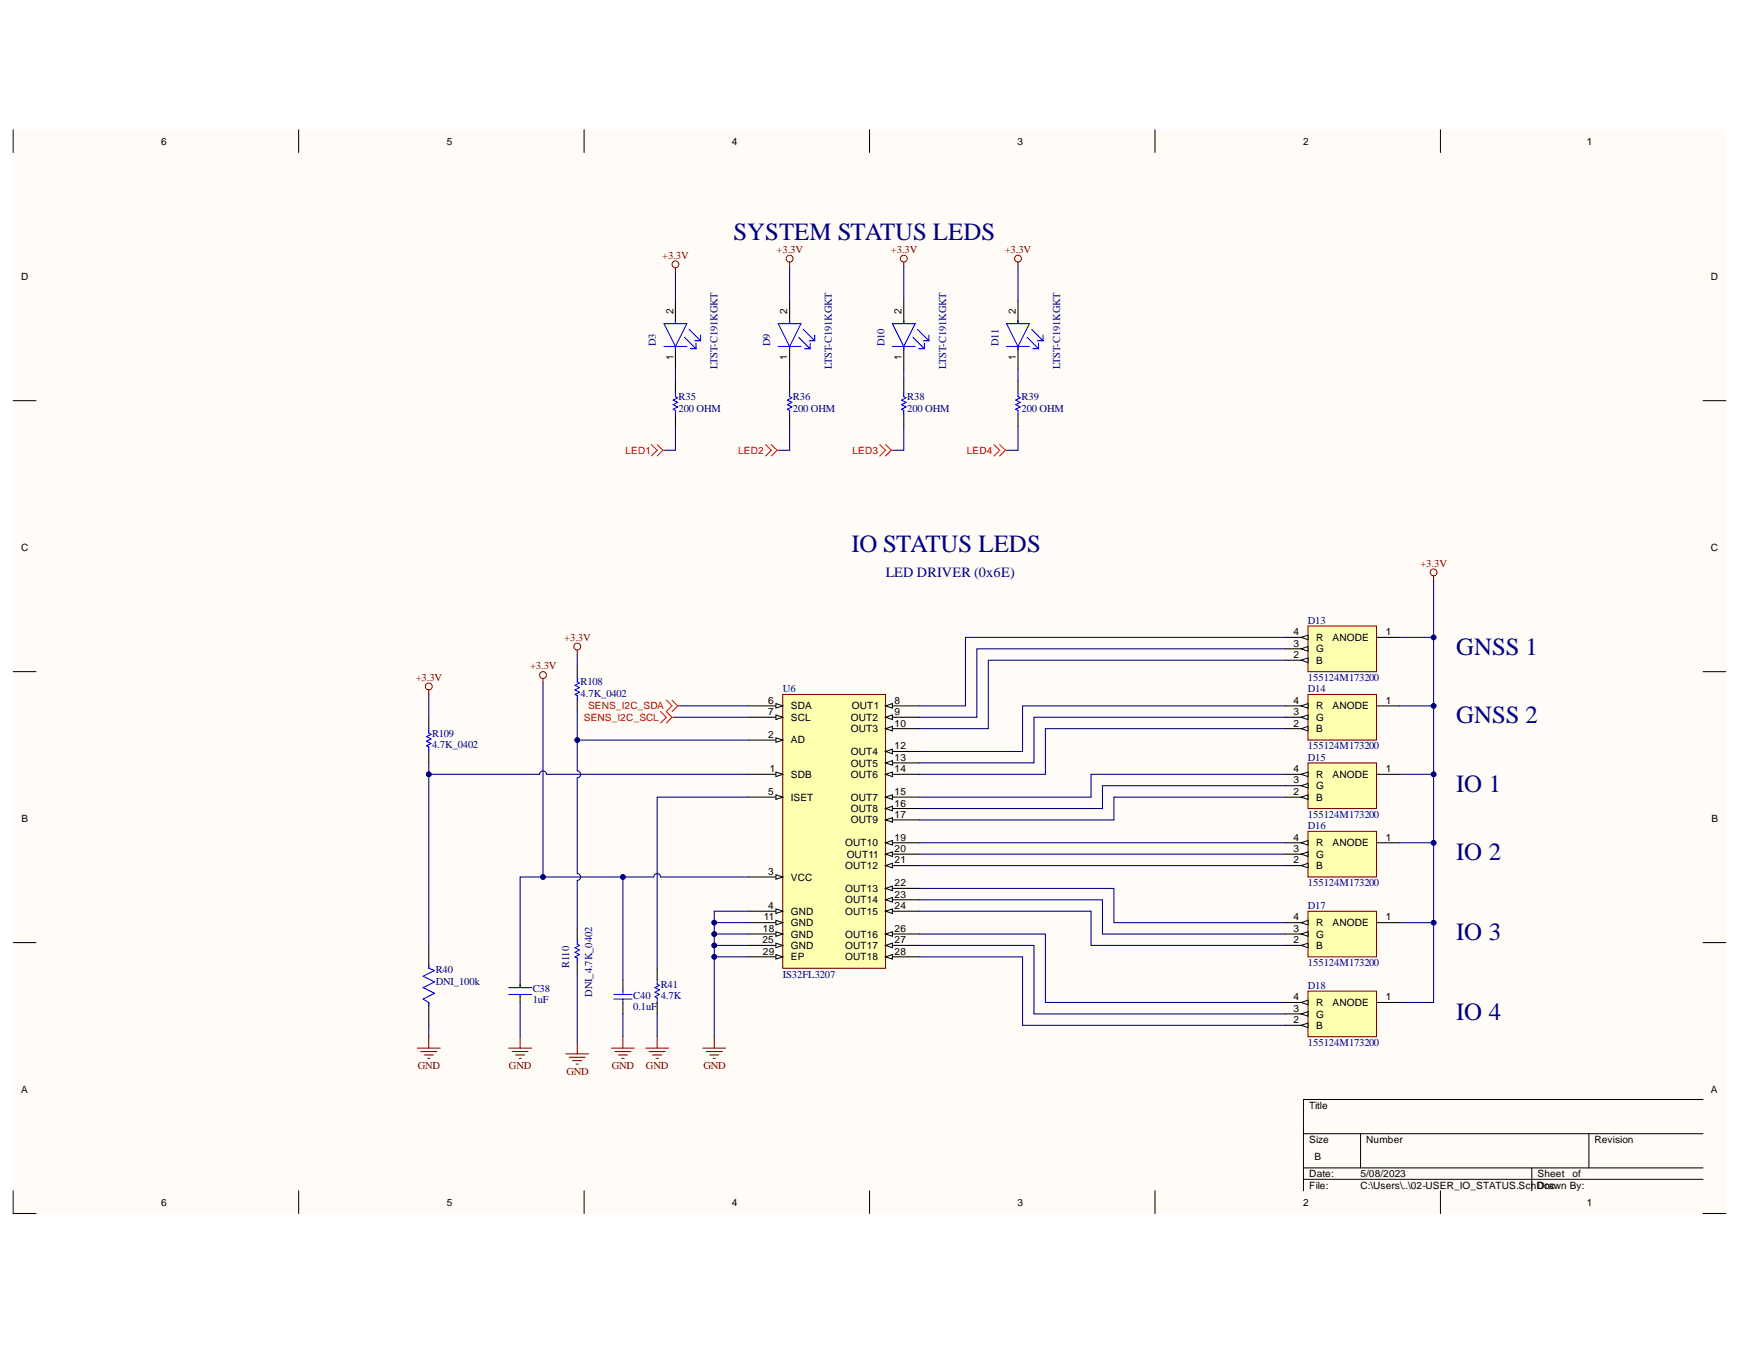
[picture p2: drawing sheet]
<svg xmlns="http://www.w3.org/2000/svg" width="279mm" height="216mm" viewBox="0 0 279 216" stroke-linecap="round" stroke-linejoin="round" font-family="sans-serif">
<g fill="#fffcf8">
<path d="M2.1 20.8h274.9v174h-274.9z" fill-rule="evenodd"/>
<path d="M5.8 24.5h267.5v166.6h-267.5z" fill-rule="evenodd"/>
</g>
<g fill="none" stroke="#000" stroke-width=".16">
<path d="M2.1 20.8v3.7M47.9 20.8v3.7M93.7 20.8v3.7M139.5 20.8v3.7M185.4 20.8v3.7M231.2 20.8v3.7M2.1 64.3h3.7M273.3 64.3h3.7M2.1 107.8h3.7M273.3 107.8h3.7M2.1 151.3h3.7M273.3 151.3h3.7"/>
<path d="M273.3 176.5h-64.1v14.6M2.1 191.1v3.7h3.7M47.9 191.1v3.7M93.7 191.1v3.7M139.6 191.1v3.7M185.4 191.1v3.7M209.2 182h64.1M209.2 187.5h64.1M209.2 189.3h64.1M218.3 182v5.5M231.2 191.1v3.7M245.8 187.5v3.6"/>
<path d="M255 182v5.5M273.3 194.8h3.7"/>
</g>
<g fill="none" stroke="#800000" stroke-width=".16">
<circle cx="108.4" cy="42.4" r=".55"/>
<circle cx="126.7" cy="41.5" r=".55"/>
<circle cx="145" cy="41.5" r=".55"/>
<circle cx="163.4" cy="41.5" r=".55"/>
</g>
<path d="M108.4 43v.7M126.7 42.1v.7M145 42.1v.7M163.4 42.1v.7" fill="none" stroke="#800000" stroke-width=".17"/>
<g fill="none" stroke="#f00" stroke-width=".17">
<path d="M104.5 71.4l1 .9-1 .9M105.5 71.4l.9 .9M106.4 72.3l-.9 .9M106.4 72.3h.3M122.9 71.4l.9 .9-.9 .9M123.8 71.4l.9 .9M124.7 72.3h.4M124.7 72.3l-.9 .9M141.2 71.4l.9 .9-.9 .9M142.1 71.4l.9 .9M143 72.3h.4M143 72.3l-.9 .9"/>
<path d="M159.5 71.4l.9 .9-.9 .9M160.4 71.4l1 .9M161.4 72.3h.3M161.4 72.3l-1 .9"/>
</g>
<path d="M108.4 61.1v1.8M108.4 66.6v1.8M126.7 61.1v1.8M126.7 66.6v1.8M145 61.1v1.8M145 66.6v1.8M163.4 61.1v1.8M163.4 66.6v1.8" fill="none" stroke="#000" stroke-width=".17"/>
<path d="M108.4 62.9v.8l.4 .2-.8 .3 .8 .4-.8 .4 .8 .3-.8 .4 .4 .2v.7M126.7 62.9v.8l.4 .2-.7 .3 .7 .4-.7 .4 .7 .3-.7 .4 .3 .2v.7M145 62.9v.8l.4 .2-.7 .3 .7 .4-.7 .4 .7 .3-.7 .4 .3 .2v.7M163.4 62.9v.8l.3 .2-.7 .3 .7 .4-.7 .4 .7 .3-.7 .4 .4 .2v.7" fill="none" stroke="#00f" stroke-width=".17"/>
<path d="M209.9 100.5h11v7.3h-11z" fill-rule="evenodd" fill="#ffffb0"/>
<path d="M209.9 100.5h11v7.3h-11z" fill="none" stroke="#800000" stroke-width=".17"/>
<path d="M206.2 106h3.7M220.9 102.3h3.7" fill="none" stroke="#000" stroke-width=".17"/>
<path d="M208.8 106l1.1-.4v.7z" fill="#f8fcff"/>
<path d="M208.8 106l1.1-.4v.7z" fill="none" stroke="#000" stroke-width=".16"/>
<path d="M206.2 104.2h3.7" fill="none" stroke="#000" stroke-width=".17"/>
<path d="M208.8 104.2l1.1-.4v.7z" fill="#f8fcff"/>
<path d="M208.8 104.2l1.1-.4v.7z" fill="none" stroke="#000" stroke-width=".16"/>
<path d="M206.2 102.3h3.7" fill="none" stroke="#000" stroke-width=".17"/>
<path d="M208.8 102.3l1.1-.3v.7z" fill="#f8fcff"/>
<path d="M208.8 102.3l1.1-.3v.7z" fill="none" stroke="#000" stroke-width=".16"/>
<path d="M209.9 111.5h11v7.3h-11z" fill-rule="evenodd" fill="#ffffb0"/>
<path d="M209.9 111.5h11v7.3h-11z" fill="none" stroke="#800000" stroke-width=".17"/>
<path d="M206.2 117h3.7M220.9 113.3h3.7" fill="none" stroke="#000" stroke-width=".17"/>
<path d="M208.8 117l1.1-.4v.7z" fill="#f8fcff"/>
<path d="M208.8 117l1.1-.4v.7z" fill="none" stroke="#000" stroke-width=".16"/>
<path d="M206.2 115.1h3.7" fill="none" stroke="#000" stroke-width=".17"/>
<path d="M208.8 115.1l1.1-.3v.7z" fill="#f8fcff"/>
<path d="M208.8 115.1l1.1-.3v.7z" fill="none" stroke="#000" stroke-width=".16"/>
<path d="M206.2 113.3h3.7" fill="none" stroke="#000" stroke-width=".17"/>
<path d="M208.8 113.3l1.1-.4v.8z" fill="#f8fcff"/>
<path d="M208.8 113.3l1.1-.4v.8z" fill="none" stroke="#000" stroke-width=".16"/>
<path d="M209.9 122.5h11v7.3h-11z" fill-rule="evenodd" fill="#ffffb0"/>
<path d="M209.9 122.5h11v7.3h-11z" fill="none" stroke="#800000" stroke-width=".17"/>
<path d="M206.2 128h3.7M220.9 124.3h3.7" fill="none" stroke="#000" stroke-width=".17"/>
<path d="M208.8 128l1.1-.4v.7z" fill="#f8fcff"/>
<path d="M208.8 128l1.1-.4v.7z" fill="none" stroke="#000" stroke-width=".16"/>
<path d="M206.2 126.1h3.7" fill="none" stroke="#000" stroke-width=".17"/>
<path d="M208.8 126.1l1.1-.3v.7z" fill="#f8fcff"/>
<path d="M208.8 126.1l1.1-.3v.7z" fill="none" stroke="#000" stroke-width=".16"/>
<path d="M206.2 124.3h3.7" fill="none" stroke="#000" stroke-width=".17"/>
<path d="M208.8 124.3l1.1-.4v.8z" fill="#f8fcff"/>
<path d="M208.8 124.3l1.1-.4v.8z" fill="none" stroke="#000" stroke-width=".16"/>
<path d="M209.9 133.5h11v7.3h-11z" fill-rule="evenodd" fill="#ffffb0"/>
<path d="M209.9 133.5h11v7.3h-11z" fill="none" stroke="#800000" stroke-width=".17"/>
<path d="M206.2 138.9h3.7M220.9 135.3h3.7" fill="none" stroke="#000" stroke-width=".17"/>
<path d="M208.8 138.9l1.1-.3v.7z" fill="#f8fcff"/>
<path d="M208.8 138.9l1.1-.3v.7z" fill="none" stroke="#000" stroke-width=".16"/>
<path d="M206.2 137.1h3.7" fill="none" stroke="#000" stroke-width=".17"/>
<path d="M208.8 137.1l1.1-.3v.7z" fill="#f8fcff"/>
<path d="M208.8 137.1l1.1-.3v.7z" fill="none" stroke="#000" stroke-width=".16"/>
<path d="M206.2 135.3h3.7" fill="none" stroke="#000" stroke-width=".17"/>
<path d="M208.8 135.3l1.1-.4v.8z" fill="#f8fcff"/>
<path d="M208.8 135.3l1.1-.4v.8z" fill="none" stroke="#000" stroke-width=".16"/>
<path d="M209.9 146.3h11v7.3h-11z" fill-rule="evenodd" fill="#ffffb0"/>
<path d="M209.9 146.3h11v7.3h-11z" fill="none" stroke="#800000" stroke-width=".17"/>
<path d="M206.2 151.8h3.7M220.9 148.1h3.7" fill="none" stroke="#000" stroke-width=".17"/>
<path d="M208.8 151.8l1.1-.4v.7z" fill="#f8fcff"/>
<path d="M208.8 151.8l1.1-.4v.7z" fill="none" stroke="#000" stroke-width=".16"/>
<path d="M206.2 149.9h3.7" fill="none" stroke="#000" stroke-width=".17"/>
<path d="M208.8 149.9l1.1-.3v.7z" fill="#f8fcff"/>
<path d="M208.8 149.9l1.1-.3v.7z" fill="none" stroke="#000" stroke-width=".16"/>
<path d="M206.2 148.1h3.7" fill="none" stroke="#000" stroke-width=".17"/>
<path d="M208.8 148.1l1.1-.4v.8z" fill="#f8fcff"/>
<path d="M208.8 148.1l1.1-.4v.8z" fill="none" stroke="#000" stroke-width=".16"/>
<path d="M209.9 159.1h11v7.3h-11z" fill-rule="evenodd" fill="#ffffb0"/>
<path d="M209.9 159.1h11v7.3h-11z" fill="none" stroke="#800000" stroke-width=".17"/>
<path d="M206.2 164.6h3.7M220.9 160.9h3.7" fill="none" stroke="#000" stroke-width=".17"/>
<path d="M208.8 164.6l1.1-.4v.8z" fill="#f8fcff"/>
<path d="M208.8 164.6l1.1-.4v.8z" fill="none" stroke="#000" stroke-width=".16"/>
<path d="M206.2 162.8h3.7" fill="none" stroke="#000" stroke-width=".17"/>
<path d="M208.8 162.8l1.1-.4v.7z" fill="#f8fcff"/>
<path d="M208.8 162.8l1.1-.4v.7z" fill="none" stroke="#000" stroke-width=".16"/>
<path d="M206.2 160.9h3.7" fill="none" stroke="#000" stroke-width=".17"/>
<path d="M208.8 160.9l1.1-.4v.8z" fill="#f8fcff"/>
<path d="M208.8 160.9l1.1-.4v.8z" fill="none" stroke="#000" stroke-width=".16"/>
<path d="M125.6 111.5h16.5v43.9h-16.5z" fill-rule="evenodd" fill="#ffffb0"/>
<path d="M125.6 111.5h16.5v43.9h-16.5z" fill="none" stroke="#800000" stroke-width=".16"/>
<path d="M120.1 124.3h5.5" fill="none" stroke="#000" stroke-width=".17"/>
<path d="M124.5 123.9l1.1 .4-1.1 .4z" fill="#f8fcff"/>
<path d="M124.5 123.9l1.1 .4-1.1 .4z" fill="none" stroke="#000" stroke-width=".16"/>
<path d="M120.1 118.8h5.5" fill="none" stroke="#000" stroke-width=".17"/>
<path d="M124.5 118.4l1.1 .4-1.1 .4z" fill="#f8fcff"/>
<path d="M124.5 118.4l1.1 .4-1.1 .4z" fill="none" stroke="#000" stroke-width=".16"/>
<path d="M120.1 140.8h5.5" fill="none" stroke="#000" stroke-width=".17"/>
<path d="M124.5 140.4l1.1 .4-1.1 .3z" fill="#f8fcff"/>
<path d="M124.5 140.4l1.1 .4-1.1 .3z" fill="none" stroke="#000" stroke-width=".16"/>
<path d="M120.1 146.3h5.5" fill="none" stroke="#000" stroke-width=".17"/>
<path d="M124.5 145.9l1.1 .4-1.1 .3z" fill="#f8fcff"/>
<path d="M124.5 145.9l1.1 .4-1.1 .3z" fill="none" stroke="#000" stroke-width=".16"/>
<path d="M120.1 128h5.5" fill="none" stroke="#000" stroke-width=".17"/>
<path d="M124.5 127.6l1.1 .4-1.1 .3z" fill="#f8fcff"/>
<path d="M124.5 127.6l1.1 .4-1.1 .3z" fill="none" stroke="#000" stroke-width=".16"/>
<path d="M120.1 113.3h5.5" fill="none" stroke="#000" stroke-width=".17"/>
<path d="M124.5 112.9l1.1 .4-1.1 .4z" fill="#f8fcff"/>
<path d="M124.5 112.9l1.1 .4-1.1 .4z" fill="none" stroke="#000" stroke-width=".16"/>
<path d="M120.1 115.1h5.5" fill="none" stroke="#000" stroke-width=".17"/>
<path d="M124.5 114.8l1.1 .3-1.1 .4z" fill="#f8fcff"/>
<path d="M124.5 114.8l1.1 .3-1.1 .4z" fill="none" stroke="#000" stroke-width=".16"/>
<path d="M142.1 113.3h5.5" fill="none" stroke="#000" stroke-width=".17"/>
<path d="M142.1 113.3l1.1-.4v.8z" fill="#f8fcff"/>
<path d="M142.1 113.3l1.1-.4v.8z" fill="none" stroke="#000" stroke-width=".16"/>
<path d="M142.1 115.1h5.5" fill="none" stroke="#000" stroke-width=".17"/>
<path d="M142.1 115.1l1.1-.3v.7z" fill="#f8fcff"/>
<path d="M142.1 115.1l1.1-.3v.7z" fill="none" stroke="#000" stroke-width=".16"/>
<path d="M142.1 117h5.5" fill="none" stroke="#000" stroke-width=".17"/>
<path d="M142.1 117l1.1-.4v.7z" fill="#f8fcff"/>
<path d="M142.1 117l1.1-.4v.7z" fill="none" stroke="#000" stroke-width=".16"/>
<path d="M120.1 148.1h5.5" fill="none" stroke="#000" stroke-width=".17"/>
<path d="M124.5 147.7l1.1 .4-1.1 .4z" fill="#f8fcff"/>
<path d="M124.5 147.7l1.1 .4-1.1 .4z" fill="none" stroke="#000" stroke-width=".16"/>
<path d="M142.1 120.6h5.5" fill="none" stroke="#000" stroke-width=".17"/>
<path d="M142.1 120.6l1.1-.3v.7z" fill="#f8fcff"/>
<path d="M142.1 120.6l1.1-.3v.7z" fill="none" stroke="#000" stroke-width=".16"/>
<path d="M142.1 122.5h5.5" fill="none" stroke="#000" stroke-width=".17"/>
<path d="M142.1 122.5l1.1-.4v.7z" fill="#f8fcff"/>
<path d="M142.1 122.5l1.1-.4v.7z" fill="none" stroke="#000" stroke-width=".16"/>
<path d="M142.1 124.3h5.5" fill="none" stroke="#000" stroke-width=".17"/>
<path d="M142.1 124.3l1.1-.4v.8z" fill="#f8fcff"/>
<path d="M142.1 124.3l1.1-.4v.8z" fill="none" stroke="#000" stroke-width=".16"/>
<path d="M142.1 128h5.5" fill="none" stroke="#000" stroke-width=".17"/>
<path d="M142.1 128l1.1-.4v.7z" fill="#f8fcff"/>
<path d="M142.1 128l1.1-.4v.7z" fill="none" stroke="#000" stroke-width=".16"/>
<path d="M142.1 129.8h5.5" fill="none" stroke="#000" stroke-width=".17"/>
<path d="M142.1 129.8l1.1-.4v.8z" fill="#f8fcff"/>
<path d="M142.1 129.8l1.1-.4v.8z" fill="none" stroke="#000" stroke-width=".16"/>
<path d="M142.1 131.6h5.5" fill="none" stroke="#000" stroke-width=".17"/>
<path d="M142.1 131.6l1.1-.3v.7z" fill="#f8fcff"/>
<path d="M142.1 131.6l1.1-.3v.7z" fill="none" stroke="#000" stroke-width=".16"/>
<path d="M120.1 149.9h5.5" fill="none" stroke="#000" stroke-width=".17"/>
<path d="M124.5 149.6l1.1 .3-1.1 .4z" fill="#f8fcff"/>
<path d="M124.5 149.6l1.1 .3-1.1 .4z" fill="none" stroke="#000" stroke-width=".16"/>
<path d="M142.1 135.3h5.5" fill="none" stroke="#000" stroke-width=".17"/>
<path d="M142.1 135.3l1.1-.4v.7z" fill="#f8fcff"/>
<path d="M142.1 135.3l1.1-.4v.7z" fill="none" stroke="#000" stroke-width=".16"/>
<path d="M142.1 137.1h5.5" fill="none" stroke="#000" stroke-width=".17"/>
<path d="M142.1 137.1l1.1-.4v.8z" fill="#f8fcff"/>
<path d="M142.1 137.1l1.1-.4v.8z" fill="none" stroke="#000" stroke-width=".16"/>
<path d="M142.1 138.9h5.5" fill="none" stroke="#000" stroke-width=".17"/>
<path d="M142.1 138.9l1.1-.3v.7z" fill="#f8fcff"/>
<path d="M142.1 138.9l1.1-.3v.7z" fill="none" stroke="#000" stroke-width=".16"/>
<path d="M142.1 142.6h5.5" fill="none" stroke="#000" stroke-width=".17"/>
<path d="M142.1 142.6l1.1-.4v.8z" fill="#f8fcff"/>
<path d="M142.1 142.6l1.1-.4v.8z" fill="none" stroke="#000" stroke-width=".16"/>
<path d="M142.1 144.4h5.5" fill="none" stroke="#000" stroke-width=".17"/>
<path d="M142.1 144.4l1.1-.3v.7z" fill="#f8fcff"/>
<path d="M142.1 144.4l1.1-.3v.7z" fill="none" stroke="#000" stroke-width=".16"/>
<path d="M142.1 146.3h5.5" fill="none" stroke="#000" stroke-width=".17"/>
<path d="M142.1 146.3l1.1-.4v.7z" fill="#f8fcff"/>
<path d="M142.1 146.3l1.1-.4v.7z" fill="none" stroke="#000" stroke-width=".16"/>
<path d="M120.1 151.8h5.5" fill="none" stroke="#000" stroke-width=".17"/>
<path d="M124.5 151.4l1.1 .4-1.1 .3z" fill="#f8fcff"/>
<path d="M124.5 151.4l1.1 .4-1.1 .3z" fill="none" stroke="#000" stroke-width=".16"/>
<path d="M142.1 149.9h5.5" fill="none" stroke="#000" stroke-width=".17"/>
<path d="M142.1 149.9l1.1-.3v.7z" fill="#f8fcff"/>
<path d="M142.1 149.9l1.1-.3v.7z" fill="none" stroke="#000" stroke-width=".16"/>
<path d="M142.1 151.8h5.5" fill="none" stroke="#000" stroke-width=".17"/>
<path d="M142.1 151.8l1.1-.4v.7z" fill="#f8fcff"/>
<path d="M142.1 151.8l1.1-.4v.7z" fill="none" stroke="#000" stroke-width=".16"/>
<path d="M142.1 153.6h5.5" fill="none" stroke="#000" stroke-width=".17"/>
<path d="M142.1 153.6l1.1-.4v.8z" fill="#f8fcff"/>
<path d="M142.1 153.6l1.1-.4v.8z" fill="none" stroke="#000" stroke-width=".16"/>
<path d="M120.1 153.6h5.5" fill="none" stroke="#000" stroke-width=".17"/>
<path d="M124.5 153.2l1.1 .4-1.1 .4z" fill="#f8fcff"/>
<path d="M124.5 153.2l1.1 .4-1.1 .4z" fill="none" stroke="#000" stroke-width=".16"/>
<g fill="none" stroke="#800000" stroke-width=".16">
<circle cx="230.1" cy="91.9" r=".55"/>
<circle cx="68.8" cy="110.2" r=".55"/>
<circle cx="87.1" cy="108.4" r=".55"/>
<circle cx="92.6" cy="103.8" r=".55"/>
</g>
<g fill="none" stroke="#800000" stroke-width=".17">
<path d="M230.1 92.4v.8M68.8 110.7v.8M87.1 108.9v.7M92.6 104.3v.8M67 168.2h3.6M67.5 168.8h2.6M68.1 169.3h1.4M68.6 169.9h.4M68.8 166.4v1.8M81.6 168.2h3.7M82.2 168.8h2.6M82.7 169.3h1.5"/>
<path d="M83.3 169.9h.4M83.5 166.4v1.8M90.8 169.2h3.7M91.4 169.7h2.5M91.9 170.3h1.5M92.5 170.8h.3M92.6 167.3v1.9M98.1 168.2h3.7M98.7 168.8h2.6M99.2 169.3h1.5M99.8 169.9h.4M100 166.4v1.8"/>
<path d="M103.6 168.2h3.7M104.2 168.8h2.5M104.7 169.3h1.5M105.3 169.9h.3M105.5 166.4v1.8M112.8 168.2h3.7M113.3 168.8h2.6M113.9 169.3h1.5M114.4 169.9h.4M114.6 166.4v1.8"/>
</g>
<g fill="none" stroke="#000" stroke-width=".17">
<path d="M108.4 48.3v3.7M108.4 55.6v3.7M126.7 48.3v3.7M126.7 55.6v3.7M145 48.3v3.7M145 55.6v3.7M163.4 48.3v3.7M163.4 55.6v3.7M68.8 115.1v1.9M92.6 106.9v1.8M92.6 112.4v1.8M68.8 120.6v1.9"/>
<path d="M68.8 151.8v3.6M83.5 157.3v1.2M83.5 159.8v1.1M92.6 149v1.8M92.6 154.5v1.8M100 157.3v1.8M105.5 155.4v1.9M68.8 160.9v3.7M100 160.9v1.9M105.5 160.9v1.9"/>
</g>
<g fill="none" stroke="#00f" stroke-width=".17">
<path d="M106.6 52h3.6l-1.8 3.6zM106.6 55.6h3.6M108.4 51.4v.6M108.4 55.6v.6M109.9 54.1l1.8 1.9M110.6 52.9l1.8 1.8M110.8 56h.9M111.5 54.7h.9M111.7 55.1v.9M112.4 53.8v.9M124.9 52h3.7l-1.9 3.6zM124.9 55.6h3.7"/>
<path d="M126.7 51.4v.6M126.7 55.6v.6M128.2 54.1l1.8 1.9M128.9 52.9l1.9 1.8M129.1 56h.9M129.8 54.7h1M130 55.1v.9M130.8 53.8v.9M143.2 52h3.7l-1.9 3.6zM143.2 55.6h3.7M145 51.4v.6M145 55.6v.6"/>
<path d="M146.5 54.1l1.8 1.9M147.2 52.9l1.9 1.8M147.4 56h.9M148.2 54.7h.9M148.3 55.1v.9M149.1 53.8v.9M161.5 52h3.7l-1.8 3.6zM161.5 55.6h3.7M163.4 51.4v.6M163.4 55.6v.6M164.8 54.1l1.9 1.9M165.6 52.9l1.8 1.8"/>
<path d="M165.7 56h1M166.5 54.7h.9M166.7 55.1v.9M167.4 53.8v.9M68.8 117v.7l.4 .2-.8 .3 .8 .4-.8 .4 .8 .3-.8 .4 .4 .2v.7M92.6 108.7v.8l.4 .1-.7 .4 .7 .4-.7 .3 .7 .4-.7 .4 .3 .2v.7M68.8 154.9v.5l.9 .4-1.8 .9 1.8 .9-1.8 .9 1.8 1-1.8 .9 .9 .5v.6M81.6 159.6h3.7M81.6 158.5h3.7M83.5 158v.5M83.5 159.8v.2M92.6 150.8v.8l.4 .2-.7 .3 .7 .4-.7 .4 .7 .3-.7 .4 .3 .2v.7"/>
<path d="M98.5 159.6h2.9M100 159.1v.5M105.5 157.3v.7l.3 .2-.7 .3 .7 .4-.7 .4 .7 .3-.7 .4 .4 .2v.7M98.5 160.4h2.9M100 160.4v.5"/>
</g>
<path d="M106 114.2l.9 .9-.9 1M106.9 112.4l.9 .9-.9 .9 .9 .9M107.8 112.4l1 .9M107.8 115.1l-.9 1M107.8 115.1h.4M108.8 113.3l-1 .9M108.8 113.3h.3" fill="none" stroke="#f00" stroke-width=".17"/>
<g fill="none" stroke="#000080" stroke-width=".17">
<path d="M108.4 59.3v1.8M126.7 59.3v1.8M145 59.3v1.8M163.4 59.3v1.8M108.4 68.4v3.9h-1.7M126.7 68.4v3.9h-1.6M145 68.4v3.9h-1.6M163.4 68.4v3.9h-1.7M206.2 102.3h-51.3v11h-7.3M206.2 104.2h-49.4v10.9h-9.2M206.2 106h-47.6v11h-11M206.2 113.3h-42.1v7.3h-16.5"/>
<path d="M206.2 115.1h-40.3v7.4h-18.3M206.2 117h-38.4v7.3h-20.2M147.6 135.3h58.6M147.6 137.1h58.6M147.6 138.9h58.6M206.2 124.3h-31.1v3.7h-27.5M206.2 126.1h-29.3v3.7h-29.3M206.2 128h-27.4v3.6h-31.2M147.6 142.6h31.2v5.5h27.4M147.6 144.4h29.3v5.5h29.3M147.6 146.3h27.5v5.5h31.1M147.6 149.9h20.2v11h38.4"/>
<path d="M147.6 151.8h18.3v11h40.3M147.6 153.6h16.5v11h42.1M224.6 148.1h5.5"/>
</g>
<circle cx="230.1" cy="148.1" r=".37" fill="#000080"/>
<circle cx="230.1" cy="148.1" r=".37" fill="none" stroke="#000080" stroke-width=".16"/>
<path d="M224.6 135.3h5.5" fill="none" stroke="#000080" stroke-width=".17"/>
<circle cx="230.1" cy="135.3" r=".37" fill="#000080"/>
<circle cx="230.1" cy="135.3" r=".37" fill="none" stroke="#000080" stroke-width=".16"/>
<path d="M224.6 124.3h5.5" fill="none" stroke="#000080" stroke-width=".17"/>
<circle cx="230.1" cy="124.3" r=".37" fill="#000080"/>
<circle cx="230.1" cy="124.3" r=".37" fill="none" stroke="#000080" stroke-width=".16"/>
<path d="M224.6 113.3h5.5" fill="none" stroke="#000080" stroke-width=".17"/>
<circle cx="230.1" cy="113.3" r=".37" fill="#000080"/>
<circle cx="230.1" cy="113.3" r=".37" fill="none" stroke="#000080" stroke-width=".16"/>
<path d="M224.6 102.3h5.5" fill="none" stroke="#000080" stroke-width=".17"/>
<circle cx="230.1" cy="102.3" r=".37" fill="#000080"/>
<circle cx="230.1" cy="102.3" r=".37" fill="none" stroke="#000080" stroke-width=".16"/>
<path d="M120.1 153.6h-5.5v12.8M83.5 160.9v5.5M100 162.8v3.6" fill="none" stroke="#000080" stroke-width=".17"/>
<circle cx="114.6" cy="153.6" r=".37" fill="#000080"/>
<circle cx="114.6" cy="153.6" r=".37" fill="none" stroke="#000080" stroke-width=".16"/>
<path d="M120.1 151.8h-5.5v1.8" fill="none" stroke="#000080" stroke-width=".17"/>
<circle cx="114.6" cy="151.8" r=".37" fill="#000080"/>
<circle cx="114.6" cy="151.8" r=".37" fill="none" stroke="#000080" stroke-width=".16"/>
<circle cx="114.6" cy="153.6" r=".37" fill="#000080"/>
<circle cx="114.6" cy="153.6" r=".37" fill="none" stroke="#000080" stroke-width=".16"/>
<path d="M120.1 149.9h-5.5v1.9" fill="none" stroke="#000080" stroke-width=".17"/>
<circle cx="114.6" cy="149.9" r=".37" fill="#000080"/>
<circle cx="114.6" cy="149.9" r=".37" fill="none" stroke="#000080" stroke-width=".16"/>
<circle cx="114.6" cy="151.8" r=".37" fill="#000080"/>
<circle cx="114.6" cy="151.8" r=".37" fill="none" stroke="#000080" stroke-width=".16"/>
<path d="M120.1 148.1h-5.5v1.8" fill="none" stroke="#000080" stroke-width=".17"/>
<circle cx="114.6" cy="148.1" r=".37" fill="#000080"/>
<circle cx="114.6" cy="148.1" r=".37" fill="none" stroke="#000080" stroke-width=".16"/>
<circle cx="114.6" cy="149.9" r=".37" fill="#000080"/>
<circle cx="114.6" cy="149.9" r=".37" fill="none" stroke="#000080" stroke-width=".16"/>
<path d="M120.1 146.3h-5.5v1.8" fill="none" stroke="#000080" stroke-width=".17"/>
<circle cx="114.6" cy="148.1" r=".37" fill="#000080"/>
<circle cx="114.6" cy="148.1" r=".37" fill="none" stroke="#000080" stroke-width=".16"/>
<path d="M87.1 109.6v31.2M68.8 164.6v1.8" fill="none" stroke="#000080" stroke-width=".17"/>
<circle cx="87.1" cy="140.8" r=".37" fill="#000080"/>
<circle cx="87.1" cy="140.8" r=".37" fill="none" stroke="#000080" stroke-width=".16"/>
<path d="M108.4 43.7v4.6M126.7 42.8v5.5M145 42.8v5.5M163.4 42.8v5.5M108.2 115.1h11.9M109.1 113.3h11M68.8 122.5v1.8M120.1 128h-14.6v27.4M105.5 162.8v3.6" fill="none" stroke="#000080" stroke-width=".17"/>
<circle cx="68.8" cy="124.3" r=".37" fill="#000080"/>
<circle cx="68.8" cy="124.3" r=".37" fill="none" stroke="#000080" stroke-width=".16"/>
<path d="M68.8 111.5v3.6M100 140.8v16.5" fill="none" stroke="#000080" stroke-width=".17"/>
<circle cx="100" cy="140.8" r=".37" fill="#000080"/>
<circle cx="100" cy="140.8" r=".37" fill="none" stroke="#000080" stroke-width=".16"/>
<path d="M92.6 105.1v1.8M92.6 118.8h27.5M92.6 156.3v11" fill="none" stroke="#000080" stroke-width=".17"/>
<circle cx="92.6" cy="118.8" r=".36" fill="#000080"/>
<circle cx="92.6" cy="118.8" r=".36" fill="none" stroke="#000080" stroke-width=".16"/>
<path d="M120.1 124.3h-32.4a.55 .55 0 0 0-.6-.6 .55 .55 0 0 0-.5 .6h-17.8v27.5" fill="none" stroke="#000080" stroke-width=".17"/>
<circle cx="68.8" cy="124.3" r=".37" fill="#000080"/>
<circle cx="68.8" cy="124.3" r=".37" fill="none" stroke="#000080" stroke-width=".16"/>
<path d="M120.1 140.8h-14.1a.55 .55 0 0 0-.5-.6 .55 .55 0 0 0-.6 .6h-21.4v16.5" fill="none" stroke="#000080" stroke-width=".17"/>
<circle cx="100" cy="140.8" r=".37" fill="#000080"/>
<circle cx="100" cy="140.8" r=".37" fill="none" stroke="#000080" stroke-width=".16"/>
<circle cx="87.1" cy="140.8" r=".37" fill="#000080"/>
<circle cx="87.1" cy="140.8" r=".37" fill="none" stroke="#000080" stroke-width=".16"/>
<path d="M230.1 93.2v67.7h-5.5" fill="none" stroke="#000080" stroke-width=".17"/>
<circle cx="230.1" cy="102.3" r=".37" fill="#000080"/>
<circle cx="230.1" cy="102.3" r=".37" fill="none" stroke="#000080" stroke-width=".16"/>
<circle cx="230.1" cy="113.3" r=".37" fill="#000080"/>
<circle cx="230.1" cy="113.3" r=".37" fill="none" stroke="#000080" stroke-width=".16"/>
<circle cx="230.1" cy="124.3" r=".37" fill="#000080"/>
<circle cx="230.1" cy="124.3" r=".37" fill="none" stroke="#000080" stroke-width=".16"/>
<circle cx="230.1" cy="135.3" r=".37" fill="#000080"/>
<circle cx="230.1" cy="135.3" r=".37" fill="none" stroke="#000080" stroke-width=".16"/>
<circle cx="230.1" cy="148.1" r=".37" fill="#000080"/>
<circle cx="230.1" cy="148.1" r=".37" fill="none" stroke="#000080" stroke-width=".16"/>
<path d="M92.6 114.2v9.5a.55 .55 0 0 1 .6 .6 .55 .55 0 0 1-.6 .5v15.4a.55 .55 0 0 1 .6 .6 .55 .55 0 0 1-.6 .5v7.7" fill="none" stroke="#000080" stroke-width=".17"/>
<circle cx="92.6" cy="118.8" r=".36" fill="#000080"/>
<circle cx="92.6" cy="118.8" r=".36" fill="none" stroke="#000080" stroke-width=".16"/>
<g font-size="4" fill="#000080">
<text x="117.7" y="38.5">SYSTEM STATUS LEDS</text>
<text x="136.6" y="88.7">IO STATUS LEDS</text>
<text x="233.7" y="105.1">GNSS 1</text>
<text x="233.7" y="116.1">GNSS 2</text>
<text x="233.7" y="127.1">IO 1</text>
<text x="233.7" y="138.1">IO 2</text>
<text x="233.7" y="150.9">IO 3</text>
<text x="233.7" y="163.7">IO 4</text>
</g>
<text font-size="2.3" fill="#000080" x="142.1" y="92.6">LED DRIVER (0x6E)</text>
<g font-size="1.7" fill="#800000">
<text x="106.3" y="41.5">+3.3V</text>
<text x="124.6" y="40.6">+3.3V</text>
<text x="143" y="40.6">+3.3V</text>
<text x="161.2" y="40.6">+3.3V</text>
<text x="228" y="90.9">+3.3V</text>
<text x="85.1" y="107.4">+3.3V</text>
<text x="90.6" y="102.9">+3.3V</text>
<text x="66.7" y="109.3">+3.3V</text>
<text x="67.1" y="171.6">GND</text>
<text x="81.7" y="171.6">GND</text>
<text x="90.9" y="172.5">GND</text>
<text x="98.2" y="171.6">GND</text>
<text x="103.7" y="171.6">GND</text>
<text x="112.9" y="171.6">GND</text>
</g>
<g font-size="1.7" fill="#000080">
<text x="105.3" y="55.6" transform="rotate(-90 105.3 55.6)">D3</text>
<text x="115.2" y="59.2" transform="rotate(-90 115.2 59.2)">LTST-C191KGKT</text>
<text x="123.6" y="55.6" transform="rotate(-90 123.6 55.6)">D9</text>
<text x="133.5" y="59.2" transform="rotate(-90 133.5 59.2)">LTST-C191KGKT</text>
<text x="142" y="55.6" transform="rotate(-90 142 55.6)">D10</text>
<text x="151.9" y="59.2" transform="rotate(-90 151.9 59.2)">LTST-C191KGKT</text>
<text x="160.2" y="55.6" transform="rotate(-90 160.2 55.6)">D11</text>
<text x="170.1" y="59.2" transform="rotate(-90 170.1 59.2)">LTST-C191KGKT</text>
<text x="108.9" y="64.2">R35</text>
<text x="127.3" y="64.2">R36</text>
<text x="145.6" y="64.2">R38</text>
<text x="164" y="64.2">R39</text>
<text x="108.9" y="66.1">200 OHM</text>
<text x="127.3" y="66.1">200 OHM</text>
<text x="145.6" y="66.1">200 OHM</text>
<text x="164" y="66.1">200 OHM</text>
<text x="209.9" y="100.1">D13</text>
<text x="93.2" y="110">R108</text>
<text x="93.2" y="111.8">4.7K_0402</text>
<text x="125.7" y="111.1">U6</text>
<text x="209.9" y="109.3">155124M173200</text>
<text x="209.9" y="111.1">D14</text>
<text x="69.3" y="118.2">R109</text>
<text x="69.3" y="120.1">4.7K_0402</text>
<text x="209.9" y="120.3">155124M173200</text>
<text x="209.9" y="122.1">D15</text>
<text x="209.9" y="131.2">155124M173200</text>
<text x="209.9" y="133.1">D16</text>
<text x="209.9" y="142.2">155124M173200</text>
<text x="209.9" y="146">D17</text>
<text x="91.3" y="155.4" transform="rotate(-90 91.3 155.4)">R110</text>
<text x="209.9" y="155.1">155124M173200</text>
<text x="69.9" y="156.2">R40</text>
<text x="69.9" y="158">DNI_100k</text>
<text x="85.5" y="159.3">C38</text>
<text x="85.5" y="161.1">1uF</text>
<text x="95" y="160" transform="rotate(-90 95 160)">DNI_4.7K_0402</text>
<text x="101.6" y="160.4">C40</text>
<text x="106" y="158.5">R41</text>
<text x="106" y="160.4">4.7K</text>
<text x="125.7" y="156.9">IS32FL3207</text>
<text x="209.9" y="158.7">D18</text>
<text x="101.6" y="162.2">0.1uF</text>
<text x="209.9" y="167.9">155124M173200</text>
</g>
<g font-size="1.6">
<text x="25.9" y="23.2">6</text>
<text x="71.7" y="23.2">5</text>
<text x="117.4" y="23.2">4</text>
<text x="163.3" y="23.2">3</text>
<text x="209.1" y="23.2">2</text>
<text x="254.7" y="23.2">1</text>
<text x="3.4" y="45">D</text>
<text x="274.6" y="45">D</text>
<text x="108.1" y="50.5" transform="rotate(-90 108.1 50.5)">2</text>
<text x="126.3" y="50.5" transform="rotate(-90 126.3 50.5)">2</text>
<text x="144.7" y="50.5" transform="rotate(-90 144.7 50.5)">2</text>
<text x="163" y="50.5" transform="rotate(-90 163 50.5)">2</text>
<text x="108.1" y="57.7" transform="rotate(-90 108.1 57.7)">1</text>
<text x="126.3" y="57.7" transform="rotate(-90 126.3 57.7)">1</text>
<text x="144.7" y="57.7" transform="rotate(-90 144.7 57.7)">1</text>
<text x="163" y="57.7" transform="rotate(-90 163 57.7)">1</text>
<text x="3.4" y="88.5">C</text>
<text x="274.6" y="88.5">C</text>
<text x="207.6" y="105.6">2</text>
<text x="207.6" y="103.8">3</text>
<text x="207.6" y="102">4</text>
<text x="211.2" y="106.6">B</text>
<text x="211.2" y="104.7">G</text>
<text x="211.2" y="102.9">R</text>
<text x="213.8" y="102.9">ANODE</text>
<text x="222.4" y="102">1</text>
<text x="123.3" y="113">6</text>
<text x="126.9" y="113.8">SDA</text>
<text x="136.7" y="113.8">OUT1</text>
<text x="143.6" y="113">8</text>
<text x="207.6" y="113">4</text>
<text x="211.2" y="113.8">R</text>
<text x="213.8" y="113.8">ANODE</text>
<text x="222.4" y="113">1</text>
<text x="123.3" y="118.5">2</text>
<text x="123.3" y="114.8">7</text>
<text x="126.9" y="119.3">AD</text>
<text x="126.9" y="115.7">SCL</text>
<text x="136.6" y="115.7">OUT2</text>
<text x="136.6" y="117.6">OUT3</text>
<text x="143.6" y="114.8">9</text>
<text x="143.6" y="116.6">10</text>
<text x="207.6" y="116.6">2</text>
<text x="207.6" y="114.8">3</text>
<text x="211.2" y="117.6">B</text>
<text x="211.2" y="115.7">G</text>
<text x="123.5" y="124">1</text>
<text x="126.9" y="124.8">SDB</text>
<text x="136.6" y="121.2">OUT4</text>
<text x="136.6" y="123">OUT5</text>
<text x="136.6" y="124.8">OUT6</text>
<text x="143.6" y="120.3">12</text>
<text x="143.6" y="122.1">13</text>
<text x="143.6" y="124">14</text>
<text x="207.6" y="125.8">3</text>
<text x="207.6" y="124">4</text>
<text x="211.2" y="124.8">R</text>
<text x="213.8" y="124.8">ANODE</text>
<text x="222.4" y="124">1</text>
<text x="3.5" y="131.9">B</text>
<text x="123.3" y="127.6">5</text>
<text x="126.9" y="128.5">ISET</text>
<text x="136.6" y="128.5">OUT7</text>
<text x="136.6" y="130.3">OUT8</text>
<text x="143.6" y="127.6">15</text>
<text x="143.6" y="129.5">16</text>
<text x="143.6" y="131.2">17</text>
<text x="207.6" y="127.6">2</text>
<text x="211.2" y="128.5">B</text>
<text x="211.2" y="126.7">G</text>
<text x="274.6" y="131.9">B</text>
<text x="135.6" y="135.8">OUT10</text>
<text x="135.9" y="137.7">OUT11</text>
<text x="136.6" y="132.2">OUT9</text>
<text x="143.6" y="135">19</text>
<text x="143.6" y="136.7">20</text>
<text x="207.6" y="136.7">3</text>
<text x="207.6" y="135">4</text>
<text x="211.2" y="137.7">G</text>
<text x="211.2" y="135.8">R</text>
<text x="213.8" y="135.8">ANODE</text>
<text x="222.4" y="135">1</text>
<text x="123.3" y="140.5">3</text>
<text x="126.9" y="141.4">VCC</text>
<text x="135.6" y="139.5">OUT12</text>
<text x="135.6" y="143.2">OUT13</text>
<text x="143.6" y="138.6">21</text>
<text x="143.6" y="142.2">22</text>
<text x="207.6" y="138.6">2</text>
<text x="211.2" y="139.5">B</text>
<text x="122.4" y="149.6">18</text>
<text x="122.6" y="147.7">11</text>
<text x="123.3" y="146">4</text>
<text x="126.9" y="146.9">GND</text>
<text x="126.9" y="148.7">GND</text>
<text x="135.6" y="145">OUT14</text>
<text x="135.6" y="146.9">OUT15</text>
<text x="143.6" y="144.1">23</text>
<text x="143.6" y="146">24</text>
<text x="143.6" y="149.6">26</text>
<text x="207.6" y="149.6">3</text>
<text x="207.6" y="147.7">4</text>
<text x="211.2" y="148.7">R</text>
<text x="213.8" y="148.7">ANODE</text>
<text x="222.4" y="147.7">1</text>
<text x="122.4" y="151.4">25</text>
<text x="122.4" y="153.2">29</text>
<text x="126.9" y="150.5">GND</text>
<text x="126.9" y="152.4">GND</text>
<text x="126.9" y="154.1">EP</text>
<text x="135.6" y="150.5">OUT16</text>
<text x="135.6" y="152.4">OUT17</text>
<text x="135.6" y="154.1">OUT18</text>
<text x="143.6" y="151.4">27</text>
<text x="143.6" y="153.2">28</text>
<text x="207.6" y="151.4">2</text>
<text x="211.2" y="152.4">B</text>
<text x="211.2" y="150.5">G</text>
<text x="207.6" y="160.6">4</text>
<text x="211.2" y="161.5">R</text>
<text x="213.8" y="161.5">ANODE</text>
<text x="222.4" y="160.6">1</text>
<text x="207.6" y="164.2">2</text>
<text x="207.6" y="162.4">3</text>
<text x="211.2" y="165.1">B</text>
<text x="211.2" y="163.4">G</text>
<text x="3.4" y="175.4">A</text>
<text x="210.1" y="178">Title</text>
<text x="274.6" y="175.4">A</text>
<text x="210.1" y="183.5">Size</text>
<text x="219.3" y="183.5">Number</text>
<text x="255.9" y="183.5">Revision</text>
<text x="210.1" y="189">Date:</text>
<text x="210.1" y="190.8">File:</text>
<text x="211" y="186.2">B</text>
<text x="218.3" y="189">5/08/2023</text>
<text x="218.3" y="190.8">C:\Users\..\02-USER_IO_STATUS.SchDoc</text>
<text x="246.7" y="189">Sheet</text>
<text x="247.9" y="190.8">rawn By:</text>
<text x="252.3" y="189">of</text>
<text x="25.9" y="193.5">6</text>
<text x="71.7" y="193.5">5</text>
<text x="117.4" y="193.5">4</text>
<text x="163.3" y="193.5">3</text>
<text x="209.1" y="193.5">2</text>
<text x="254.7" y="193.5">1</text>
</g>
<g font-size="1.6" fill="#f00">
<text x="100.4" y="72.9">LED1</text>
<text x="118.5" y="72.9">LED2</text>
<text x="136.8" y="72.9">LED3</text>
<text x="155.2" y="72.9">LED4</text>
<text x="94.4" y="113.8">SENS_I2C_SDA</text>
<text x="93.7" y="115.7">SENS_I2C_SCL</text>
</g>
</svg>
